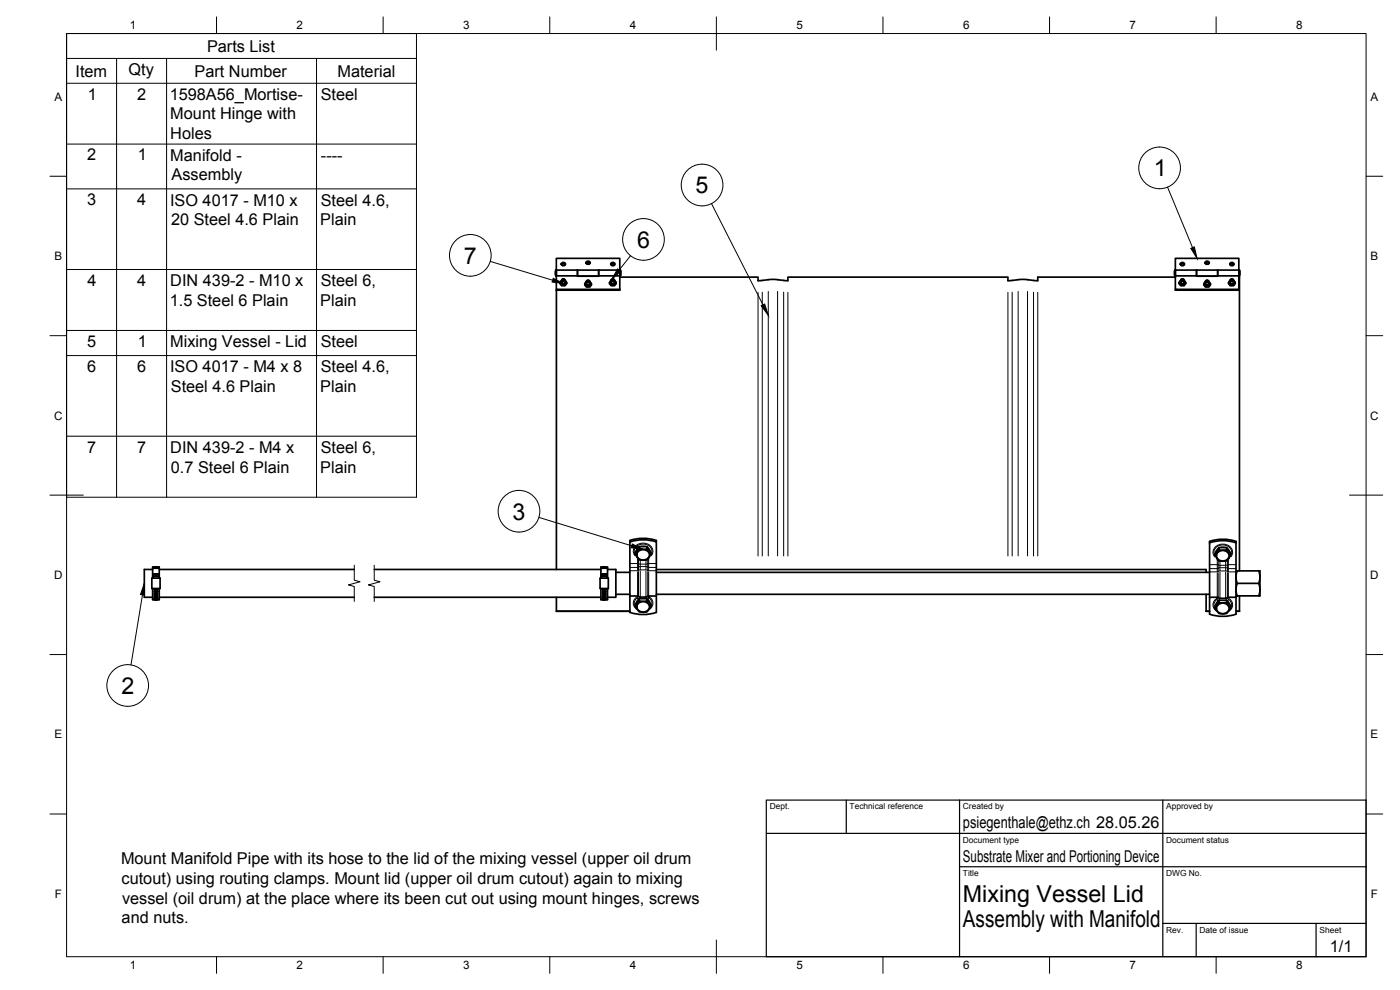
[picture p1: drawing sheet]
<svg xmlns="http://www.w3.org/2000/svg" width="420mm" height="297mm" viewBox="0 0 420 297" stroke-linecap="round" stroke-linejoin="round" font-family="sans-serif">
<g fill="none" stroke="#000" stroke-width=".51">
<path d="M168.6 79.4l.5-.3 .4 .3M168.9 79.7l-.2-.1a.38 .38 0 0 1 .1-.5 .38 .38 0 0 1 .5 0 .38 .38 0 0 1 0 .6M176 79l.5-.3 .5 .3M176.3 79.3l-.2-.1a.38 .38 0 0 1 .1-.5 .38 .38 0 0 1 .6 0 .38 .38 0 0 1-.1 .6M183.5 79.4l.4-.3 .5 .3M183.7 79.7l-.1-.1a.38 .38 0 0 1 .1-.5 .38 .38 0 0 1 .5 0 .38 .38 0 0 1-.1 .6M354.4 79.4l.4-.3 .5 .3M354.6 79.7l-.1-.1a.38 .38 0 0 1 .1-.5 .38 .38 0 0 1 .5 0 .38 .38 0 0 1-.1 .6M361.8 79l.5-.3 .4 .3M362.1 79.3l-.2-.1a.38 .38 0 0 1 .1-.5 .38 .38 0 0 1 .5 0 .38 .38 0 0 1 0 .6M369.2 79.4l.5-.3 .5 .3M369.5 79.7l-.2-.1a.38 .38 0 0 1 .2-.5 .38 .38 0 0 1 .5 0 .38 .38 0 0 1-.1 .6"/>
<path d="M166.8 81h19.4v1.8h-.2M166.8 81v1.8M166.8 82.8h.2M166.8 81l-.1 1.1 .1 .7M167 81v-3.5h19v5.3M167 81v5.8h19v-4M167 81v1.8h6.3M167 86.8v.3h19v-.3M167 87.1v83.8M168.1 84.8l.5-.7a.79 .79 0 0 0 .3 1.3 .79 .79 0 0 0 1-.7l-.4-.6 .6 1-.8 .6h-.7l-.5-.9 .5 .6M168.6 84.1v.6M168.6 84.6a.49 .49 0 0 0 .5 .5 .49 .49 0 0 0 .5-.5"/>
<path d="M169.5 84.1v.6M169.6 85.4h-1v.3M170.1 84.8l-.5 .9M173.3 82.8l6.4 .1v-1.9v1.8h6.3M173.3 81v1.8M173.3 82.8h6.4M176 84.5l-.5 .7M176 84.5h.1M176 84.4v.7M176 84.6a.72 .72 0 0 0-.1 1.1 .72 .72 0 0 0 1.1-.1l.3-.6-.3-.4M176 85a.49 .49 0 0 0 .5 .5 .49 .49 0 0 0 .5-.5M177 84.5l.5 .7-.3 .6-.3 .3h-.9l-.5-.9 .5 .6"/>
<path d="M177 84.4v.7M177 85.8h-1v.3M177.5 85.2l-.5 .9M183.4 84.1l-.5 .7M183.4 84.1h.1M183.4 84.1v.6M183.4 84.2a.72 .72 0 0 0 0 1.1 .72 .72 0 0 0 1-.1l.4-.5-.4-.6 .5 .7-.1 .5-.4 .4h-1l-.5-.9 .5 .6M183.4 84.6a.49 .49 0 0 0 .5 .5 .49 .49 0 0 0 .5-.5M184.4 84.1v.6M184.4 85.4h-1v.3M184.9 84.8l-.5 .9M186 83.1h41.5v1.1l4.1-.4 4.9 .4v-1.1h66v1.1l4.1-.4 4.8 .4v-1.1h41.3"/>
<path d="M186.2 81l.2 .7-.2 1.1M352.6 81l-.2 1.1 .2 .7M352.7 81v-3.5h19.1v5.3M352.7 81v5.8h19.1v-4M352.7 81v1.8h6.4M352.7 86.8v.3h19.1v-.3M353.8 84.8l.6-.6a.72 .72 0 0 0-.1 1.1 .72 .72 0 0 0 1.1-.1l.3-.5-.4-.6 .6 .7-.4 .8-1.1 .1-.6-.9 .6 .6M354.4 84.1v.6M354.4 84.6a.49 .49 0 0 0 .4 .5 .49 .49 0 0 0 .5-.5M355.3 84.1v.6M355.3 85.4h-.9v.3M355.9 84.8l-.6 .9"/>
<path d="M359.1 82.8l6.3 .1v-1.9v1.8h6.4M359.1 81v1.8M359.1 82.8h6.3M361.8 84.5l-.5 .7M361.8 84.4v.7M361.8 84.6a.72 .72 0 0 0-.1 1.1 .72 .72 0 0 0 1.1-.1l.3-.6-.3-.4M361.8 85a.49 .49 0 0 0 .5 .5 .49 .49 0 0 0 .5-.5M362.8 84.5l.5 .7-.3 .6-.3 .3h-.9l-.5-.9 .5 .6M362.8 84.4v.7M362.8 85.8h-1v.3M363.3 85.2l-.5 .9M368.7 84.8l.5-.6a.72 .72 0 0 0-.1 1.1 .72 .72 0 0 0 1.1-.1l.4-.5-.4-.6 .5 .7-.3 .8-1.2 .1-.5-.9 .5 .6"/>
<path d="M369.2 84.1v.6M369.2 84.6a.49 .49 0 0 0 .5 .5 .49 .49 0 0 0 .5-.5M370.2 84.1v.6M370.2 85.4h-.9l-.1 .3M370.7 84.8l-.5 .9M371.8 83.1h.2v88.2M371.8 82.8h.2M372 81l.1 .7-.1 1.1M372 81v1.8M372 81h-19.4v1.8h.1M45.7 173.4h2.2M45.7 173.4v3.2h2.3v-3.2"/>
<path d="M45.8 170.9h-2.5v8.3h2.5M45.8 173.4v-3.3h2v3.3M45.8 176.6v3.3h.6M46 172.3v.6h.8M46 172.3h.4l-.4 .1M46 172.3h.1M46 172.9v.5M46.3 177.4l1 .1-.6 .1zM46.3 177.9l1 .2-.6 .1zM46.3 178.4l1 .1-.6 .2zM46.3 178.9l1 .1zM46.3 179.2l1 .1z"/>
<path d="M46.3 179.5l1 .1zM46.3 179.8h1zM46.3 179.9h1zM46.3 170.4h1zM46.3 170.2l1 .1zM46.3 170.1h1zM46.3 176.8l.5 .2 .5-.1M46.3 177.9l1 .1M46.3 177.4l.4 .2 .6-.1M46.4 178.4l.9 .1M46.4 178.8l.8 .1M46.4 176.8l.7 .1"/>
<path d="M46.4 176.8h.8M46.4 176.7v.2l.4 .2 .4-.1-.1-.2M46.4 176.6v.2M46.4 176.9h.9M46.5 179.2l.5 .1M46.8 172.4l-.4-.1h.8l-.4 .1v.5h.8M47.2 176.8l-.1 .1M47.2 176.6v.2M47.6 172.4l-.4-.1h.4v.6M47.6 172.9v.5M47.8 176.6v3.3h-1.4M47.8 179.2h58.5"/>
<path d="M47.8 170.9h58.5M112.3 179.2h68M112.3 170.9h68M167 179.2v4.2M180.1 173.5v3M180.1 176.5h2.5M180.2 173.4h2.3M180.2 173.4l-.1 .1M180.3 173.4v-3.3h2v3.3M180.3 176.6v3.3h.6M180.5 172.3v.6h.8M180.5 172.9v.5"/>
<path d="M180.6 172.3h.3l-.4 .1M180.6 172.3h-.1M180.8 177.4l1 .2h-.6zM180.8 177.9l1 .2-.6 .1zM180.8 178.4l1 .2-.5 .1zM180.8 178.9l1 .1zM180.8 179.2l1 .1zM180.8 179.5l1 .1zM180.8 179.8h1zM180.8 179.9h1zM180.8 170.4h1zM180.8 170.2l1 .1z"/>
<path d="M180.8 170.1h1zM180.8 177.4l.5 .2 .5-.1M180.8 176.8l.5 .2 .5-.1M180.9 178.4l.9 .1M180.9 177.9l.9 .1M180.9 178.8l.8 .1M180.9 176.9h.9M180.9 176.8l.7 .1M180.9 176.8h.8M180.9 176.7v.2l.4 .2 .4-.1v-.2M180.9 176.6v.2M180.9 179.9h.5"/>
<path d="M181.1 179.2l.4 .1M181.3 172.4l-.4-.1h.8l-.4 .1v.5h.8M181.7 176.8l-.1 .1M181.7 176.6v.2M182.1 172.4l-.4-.1h.4v.6M182.1 172.9v.5M182.3 170.9h2.5v8.3h-2.5M182.3 176.6v3.3h-.9M182.5 173.4l.1 .1M182.6 173.5v3M184.8 178.3h4.2M184.8 171.7h4.2"/>
<path d="M189 162.2a12.4 12.4 0 0 1 8 0v21.5a12.6 12.6 0 0 1-8 .1zM189 162.6a12.4 12.4 0 0 1 8 0M189 178.8h2.4l.8 .3h1.7l.8-.3h2.3M191.7 165.4a1.87 1.87 0 0 1 2.1-.4 1.87 1.87 0 0 1 1 1.9 1.9 1.9 0 0 1-2.1 1.1 1.9 1.9 0 0 1-1.5-1.9zM191.9 164.7h2.3v-.7l1.1 1.7v.7l-.6 .9a2.15 2.15 0 0 1-2.7 .7l-1.3-1.6v-.7l1.2-1.7v.7l-1.2 1.7M191.9 164h2.3M191.9 179.6h2.3M194.2 164.7l1.1 1.7M197 170.9h165v.8M197 178.3h166M197 171.7h166M362 178.3v5.1"/>
<path d="M363 162.4a12.3 12.3 0 0 1 7.9 0v21.9a12.3 12.3 0 0 1-7.9 0zM363 162.9a12.3 12.3 0 0 1 7.9 0M363 179.2h2.3l.8 .3M365.6 165.6a1.8 1.8 0 0 1 2.3-.2 1.8 1.8 0 0 1 .7 2.1 1.9 1.9 0 0 1-2.2 .8 1.9 1.9 0 0 1-1.2-2zM365.8 165h2.3v-.7l1.2 1.7v.6l-.5 .9a1.86 1.86 0 0 1-2.5 .8 2.69 2.69 0 0 1-1.6-1.7v-.6l1.1-1.7v.7l-1.1 1.6M365.8 164.3h2.3M366.1 179.5h1.7M368.1 165l1.2 1.6M370.9 171.3h.4M370.9 178.8h.4M370.9 179.2h-2.3l-.8 .3M371.3 175h6.5l.3 1.7-.3 2.1h-6.5l-.4-1.6z"/>
<path d="M371.3 175l-.4-1.5 .4-2.2h6.5l.3 1.6-.3 2.1M372 178.8v4.6M377.8 171.3h.3v7.5h-.3M167 183.4h22M191.7 181a1.87 1.87 0 0 1 2.1-.4 1.87 1.87 0 0 1 1 1.9 1.9 1.9 0 0 1-2.1 1.1 1.9 1.9 0 0 1-1.5-1.9zM191.9 180.3h2.3v-.7l1.1 1.7v.7l-.6 .9a2.19 2.19 0 0 1-2.8 .7l-1.2-1.6v-.7l1.2-1.7-.1 .8-1.1 1.6M194.2 180.3l1.1 1.7M362 183.4h1M365.6 181.4a1.8 1.8 0 0 1 2.3-.2 1.8 1.8 0 0 1 .7 2.1 1.9 1.9 0 0 1-2.2 .7 1.9 1.9 0 0 1-1.2-1.9zM365.8 180.8h2.3v-.7l1.2 1.6v.7l-.5 .8a1.7 1.7 0 0 1-2.4 1 2.43 2.43 0 0 1-1.7-1.7v-.8l1.1-1.6v.7l-1.1 1.6M365.8 180.1h2.3M368.1 180.8l1.2 1.6"/>
<path d="M370.9 183.4h1.1M372 183.4h-1.1"/>
<circle cx="169" cy="79.2" r=".57"/>
<circle cx="176.4" cy="78.8" r=".57"/>
<circle cx="183.9" cy="79.2" r=".57"/>
<circle cx="354.8" cy="79.2" r=".57"/>
<circle cx="362.2" cy="78.8" r=".57"/>
<circle cx="369.6" cy="79.2" r=".57"/>
<circle cx="169" cy="84" r=".43"/>
<circle cx="169.1" cy="84" r=".35"/>
<circle cx="176.4" cy="84.4" r=".43"/>
<circle cx="176.5" cy="84.4" r=".35"/>
<circle cx="183.9" cy="84" r=".43"/>
<circle cx="184" cy="84" r=".35"/>
<circle cx="354.8" cy="84" r=".43"/>
<circle cx="354.9" cy="84" r=".35"/>
<circle cx="362.2" cy="84.4" r=".43"/>
<circle cx="362.3" cy="84.4" r=".35"/>
<circle cx="369.6" cy="84" r=".43"/>
<circle cx="369.8" cy="84" r=".35"/>
</g>
<g fill="none" stroke="#000" stroke-width=".3">
<path d="M20 10.1h390v276.9h-390zM20 10.1h105v139.1h-105zM20 17.5h105M35 17.5v131.7M50 17.5v131.7M65 5.1v5M95 17.5v131.7M115 5.1v5M165 5.1v5M215 5.1v10M265 5.1v5M315 5.1v5"/>
<path d="M365 5.1v5M20 25h105M15 52.9h5M20 43.2h105M20 56.7h105M350.4 56.1l7.5 18.2M410 52.9h5M147.1 78.4l18.8 5.7M189.2 76.8l-3.4 4.2M213.5 61.1l15.5 30.4M20 80.9h105M20 99.2h105"/>
<path d="M227.5 87.7v79.1M228.8 87.7v79.1M230.6 87.4v79.4M233.4 87.4v79.4M235.2 87.7v79.1M236.5 87.7v79.1M302.5 87.7v79.1M303.8 87.7v79.1M305.6 87.4v79.4M308.4 87.4v79.4M310.2 87.7v79.1M311.4 87.7v79.1"/>
<path d="M15 100.7h5M20 106.7h105M410 100.7h5M20 130.9h105M15 148.6h10M161.7 155.2l27.9 8.6M405 148.6h10M42.8 178.5l-3.5 21M45.6 173.5h2.4M45.6 176.5h2.4M45.9 170.6h1.8M46.3 170.1h.1"/>
<path d="M46.3 170.2h.1M46.3 170.4h.1M46.4 170.1v.1M46.4 170.4h.1M47.2 170.1h.1M47.2 170.2v.1M47.2 170.4v.1M47.3 177.5h.1M47.3 179.8h.1M47.3 179.9h.1M47.3 176.9h.1M47.3 178v.1"/>
<path d="M47.3 178.5h.1M47.3 179h.1M47.3 179.3h.1M47.3 179.6h.1M106.3 169.6v4.5l1.8 .4-3.5 1 1.7 .5v4.5M112.3 169.6v4.5l1.8 .4-3.5 1 1.7 .5v4.5M180.1 173.5h2.4M180.1 176.5h2.4M180.4 170.6h1.8M180.8 170.1h.1M180.8 170.2h.1M180.8 170.4h.1"/>
<path d="M180.9 170.1v.1M180.9 170.4h.1M181.8 170.1h.1M181.8 170.2v.1M181.8 170.4v.1M181.8 177.5h.1M181.8 179.8h.1M181.8 179.9h.1M181.8 176.9h.1M181.8 178v.1M181.8 178.5h.1M181.8 179h.1"/>
<path d="M181.8 179.3h.1M181.8 179.6h.1M189.1 169.1h2.1M189.1 170.3h2.1M189.1 171.2h2.1M190.6 166.8a2.38 2.38 0 0 1-.2-2.6 2.38 2.38 0 0 1 2.3-1.2 2.5 2.5 0 0 1 2.7 .9 2.5 2.5 0 0 1 0 2.9M190.7 166.5a2.33 2.33 0 0 1 .3-2.6 2.33 2.33 0 0 1 2.6-.6 2.11 2.11 0 0 1 1.7 3.2M190.9 179.3a2.15 2.15 0 0 0 .2 3.6M191.1 179.5a1.91 1.91 0 0 0-.2 2.9M191.1 167.2l.2 .5M191.2 167.1l-.1 .1M191.2 179.4l.4 .4"/>
<path d="M191.3 178.8l-.2 .4 .1 .2M191.3 169.1v1.1M191.3 171.6v7.2M191.3 167.8v1.2M191.3 170.3v.9M191.4 170.3l.7-.3 .1 .9M191.4 169.1a.7 .7 0 0 1 .8 .9M191.4 167.7l.2 .1M191.5 179.9l-.6 1M191.6 171.2h-.2M191.6 167.7v.1M191.6 169.2v.9"/>
<path d="M191.6 171.5v6a1.83 1.83 0 0 1-.3 1.9M191.6 167.9v1.2M191.6 170.2v.9M191.6 167.8h.1M191.7 164.2l-.8 1.1M192.1 179.2l-.5 .6M192.1 164l1.1-.2 .7 .2M192.1 171l-.5 .1M192.2 171.4v7.7M192.2 168.1v1.1M192.2 169.3h1.6M192.2 170h1.6"/>
<path d="M192.2 171h1.6M193.9 171.4v7.7M193.9 168.1v1.1M193.9 171l.5 .1M193.9 179.2l.5 .6M194.3 164.2l.8 1.1M194.4 171.5v6a1.83 1.83 0 0 0 .4 1.9M194.4 169.2v.9M194.4 167.9v1.2M194.4 170.2v.9M194.4 167.7v.1M194.4 167.8h-.1"/>
<path d="M194.5 179.9l.6 1M194.7 169.1v1.1l-.8-.2v.9M194.7 171.6v7.2M194.7 167.8v1.3a.72 .72 0 0 0-.8 .9M194.7 170.3v.9h-.3M194.7 178.8l.3 .4-.2 .2M194.8 179.4l-.3 .4M194.8 169.1h2M194.8 170.3h2M194.8 171.2h2M194.9 167.1l.1 .1M194.9 167.2l-.5 .6"/>
<path d="M194.9 179.5a1.91 1.91 0 0 1 .2 2.9M195.2 179.3a2.15 2.15 0 0 1-.3 3.6M363.1 170.6h2.1M363.1 169.4h2.1M363.1 171.6h2.1M364.6 167.1a2.41 2.41 0 0 1-.2-2.6 2.41 2.41 0 0 1 2.3-1.2 2.52 2.52 0 0 1 2.7 .9 2.52 2.52 0 0 1 0 2.9M364.7 166.9a2.35 2.35 0 0 1 .3-2.7 2.35 2.35 0 0 1 2.6-.6 2.15 2.15 0 0 1 1.7 3.3M364.8 179.8a2.18 2.18 0 0 0 .4 3.6M365 180a1.97 1.97 0 0 0-.1 3M365.1 167.5l.2 .5M365.2 167.4l-.2 .1M365.2 179.9l.3 .4"/>
<path d="M365.3 179.2l-.3 .4 .2 .2M365.3 169.5v1.1M365.3 171.9v7.3M365.3 168.1v1.3M365.3 170.7v.8M365.3 168l.4 .2M365.6 179.3l-.4 .6M365.6 171.5l-.3 .1M365.6 168v.1M365.6 169.5v1l.5-.2v-.7M365.6 171.8v7.5M365.6 168.2v1.2"/>
<path d="M365.7 164.5l-.9 1.1M366.1 164.3l.7-.2 1.1 .2M366.1 179.5l-.5 .8M366.1 171.7v7.8M366.1 168.4v1.2l-.8-.2M366.1 170.4v.9l-.5 .1v-.8h-.3M366.2 169.6h1.5M366.2 170.3h1.5M366.2 171.3h1.5M367.8 171.7v7.8M367.8 170.4l.1 .9 .5 .1v-.8h.2M367.8 168.4l.1 1.2 .7-.2"/>
<path d="M367.9 179.5l.5 .8 .3-.4M368.3 164.5l.8 1.1M368.4 169.5v1l-.6-.2v-.7M368.4 171.8v7.5M368.4 168.2v1.2M368.4 168v.1M368.4 171.5l.2 .1M368.6 168l-.3 .2M368.6 169.5v1.1M368.6 171.9v7.3M368.6 168.1v1.3M368.6 170.7v.8"/>
<path d="M368.7 179.2l.2 .4-.1 .2-.4-.5M368.7 170.6h2.1M368.7 169.4h2.1M368.7 171.6h2.1M368.8 167.4l-.1 .6M368.9 180a1.97 1.97 0 0 1 .1 3M369.1 179.8a2.18 2.18 0 0 1-.3 3.6M15 196.4h5M365.5 180.4l-.7 1M368.5 180.4l.6 1M410 196.4h5M15 244.2h5"/>
<path d="M410 244.2h5M65 287v5M115 287v5M165 287v5M215 282.1v9.9M265 287v5M315 287v5M365 287v5"/>
<circle cx="210.7" cy="55.5" r="6.3"/>
<circle cx="348" cy="50.4" r="6.3"/>
<circle cx="141.1" cy="76.6" r="6.3"/>
<circle cx="193.1" cy="71.8" r="6.3"/>
<circle cx="155.8" cy="153.4" r="6.3"/>
<circle cx="38.3" cy="205.7" r="6.3"/>
</g>
<g fill="#000">
<circle cx="354.4" cy="84.1" r=".25"/>
<circle cx="361.8" cy="84.5" r=".25"/>
<circle cx="369.2" cy="84.1" r=".25"/>
</g>
<path d="M230 240.1h180v46.9h-180zM230 250h180M254 240.1v9.9M288 240.1v46.9M349 240.1v46.9M288 260.1h122M349 277.1h61M359 277.1v9.9M395 277.1v9.9" fill="none" stroke="#000" stroke-width=".36"/>
<path d="M357.4 74.5l1-.4 .8 3.4zM166 83.5l3.2 1.6-3.5-.5zM185.4 80.7l.9 .7-2.7 2.4zM228.5 91.7l1-.5 1.1 3.4zM43.3 175v3.6l-1.1-.2zM189.8 163.2l3.1 1.6-3.5-.5z" fill="#000" stroke="#000" stroke-width=".3"/>
<g font-size="7">
<text x="346.3" y="52.9">1</text>
<text x="208.7" y="58">5</text>
<text x="191.2" y="74.3">6</text>
<text x="139.2" y="79.1">7</text>
<text x="153.8" y="155.9">3</text>
<text x="36.4" y="208.2">2</text>
<text x="289" y="270.6">Mixing Vessel Lid</text>
<text x="289" y="278.1">Assembly with Manifold</text>
</g>
<g font-size="4.9">
<text x="62.1" y="15.5">Parts List</text>
<text x="22.7" y="23">Item</text>
<text x="38.6" y="22.5">Qty</text>
<text x="58.4" y="23">Part Number</text>
<text x="101.3" y="23">Material</text>
<text x="26.3" y="29.9">1</text>
<text x="41.2" y="29.9">2</text>
<text x="50.9" y="30">1598A56_Mortise-</text>
<text x="51.1" y="35.8">Mount Hinge with</text>
<text x="96.3" y="30">Steel</text>
<text x="51.1" y="41.7">Holes</text>
<text x="26.2" y="48.1">2</text>
<text x="41.3" y="48.1">1</text>
<text x="51.1" y="48.3">Manifold -</text>
<text x="96.3" y="48.2">----</text>
<text x="51.5" y="54.1">Assembly</text>
<text x="26.1" y="61.6">3</text>
<text x="41.2" y="61.6">4</text>
<text x="51" y="61.7">ISO 4017 - M10 x</text>
<text x="96.3" y="61.7">Steel 4.6,</text>
<text x="51.4" y="67.6">20 Steel 4.6 Plain</text>
<text x="96.1" y="67.5">Plain</text>
<text x="26.2" y="85.8">4</text>
<text x="41.2" y="85.8">4</text>
<text x="51.1" y="85.9">DIN 439-2 - M10 x</text>
<text x="96.3" y="85.9">Steel 6,</text>
<text x="50.9" y="91.8">1.5 Steel 6 Plain</text>
<text x="96.1" y="91.7">Plain</text>
<text x="26.1" y="104.1">5</text>
<text x="41.3" y="104.1">1</text>
<text x="51.1" y="104.2">Mixing Vessel - Lid</text>
<text x="96.3" y="104.2">Steel</text>
<text x="26.1" y="111.6">6</text>
<text x="41.1" y="111.6">6</text>
<text x="51" y="111.7">ISO 4017 - M4 x 8</text>
<text x="96.3" y="111.7">Steel 4.6,</text>
<text x="51.3" y="117.7">Steel 4.6 Plain</text>
<text x="96.1" y="117.6">Plain</text>
<text x="26.1" y="135.8">7</text>
<text x="41.1" y="135.8">7</text>
<text x="51.1" y="135.9">DIN 439-2 - M4 x</text>
<text x="96.3" y="135.9">Steel 6,</text>
<text x="51.3" y="141.8">0.7 Steel 6 Plain</text>
<text x="96.1" y="141.8">Plain</text>
<text x="289" y="248.5">psiegenthale@ethz.ch 28.05.26</text>
<text x="36.3" y="259.3">Mount Manifold Pipe with its hose to the lid of the mixing vessel (upper oil drum</text>
<text x="289" y="258.6">Substrate Mixer and Portioning Device</text>
<text x="36.5" y="265.2">cutout) using routing clamps. Mount lid (upper oil drum cutout) again to mixing</text>
<text x="36.6" y="271.1">vessel (oil drum) at the place where its been cut out using mount hinges, screws</text>
<text x="36.5" y="277">and nuts.</text>
<text x="399.1" y="285.7">1/1</text>
</g>
<g font-size="3.5">
<text x="39" y="8.8">1</text>
<text x="89" y="8.8">2</text>
<text x="139" y="8.8">3</text>
<text x="189" y="8.8">4</text>
<text x="239" y="8.8">5</text>
<text x="289" y="8.8">6</text>
<text x="339" y="8.8">7</text>
<text x="389" y="8.8">8</text>
<text x="16.3" y="30.2">A</text>
<text x="411.3" y="30.2">A</text>
<text x="16.3" y="78">B</text>
<text x="411.3" y="78">B</text>
<text x="16.2" y="125.9">C</text>
<text x="411.2" y="125.9">C</text>
<text x="16.2" y="173.7">D</text>
<text x="411.2" y="173.7">D</text>
<text x="16.3" y="221.6">E</text>
<text x="411.3" y="221.6">E</text>
<text x="16.4" y="269.4">F</text>
<text x="411.4" y="269.4">F</text>
<text x="39" y="290.8">1</text>
<text x="89" y="290.8">2</text>
<text x="139" y="290.8">3</text>
<text x="189" y="290.8">4</text>
<text x="239" y="290.8">5</text>
<text x="289" y="290.8">6</text>
<text x="339" y="290.8">7</text>
<text x="389" y="290.8">8</text>
</g>
<g font-size="2.5">
<text x="231" y="242.9">Dept.</text>
<text x="255" y="242.9">Technical reference</text>
<text x="289" y="242.9">Created by</text>
<text x="350" y="242.9">Approved by</text>
<text x="289" y="252.8">Document type</text>
<text x="350" y="252.8">Document status</text>
<text x="289" y="262.9">Title</text>
<text x="350" y="262.9">DWG No.</text>
<text x="350" y="279.9">Rev.</text>
<text x="360" y="279.9">Date of issue</text>
<text x="396" y="279.9">Sheet</text>
</g>
</svg>
